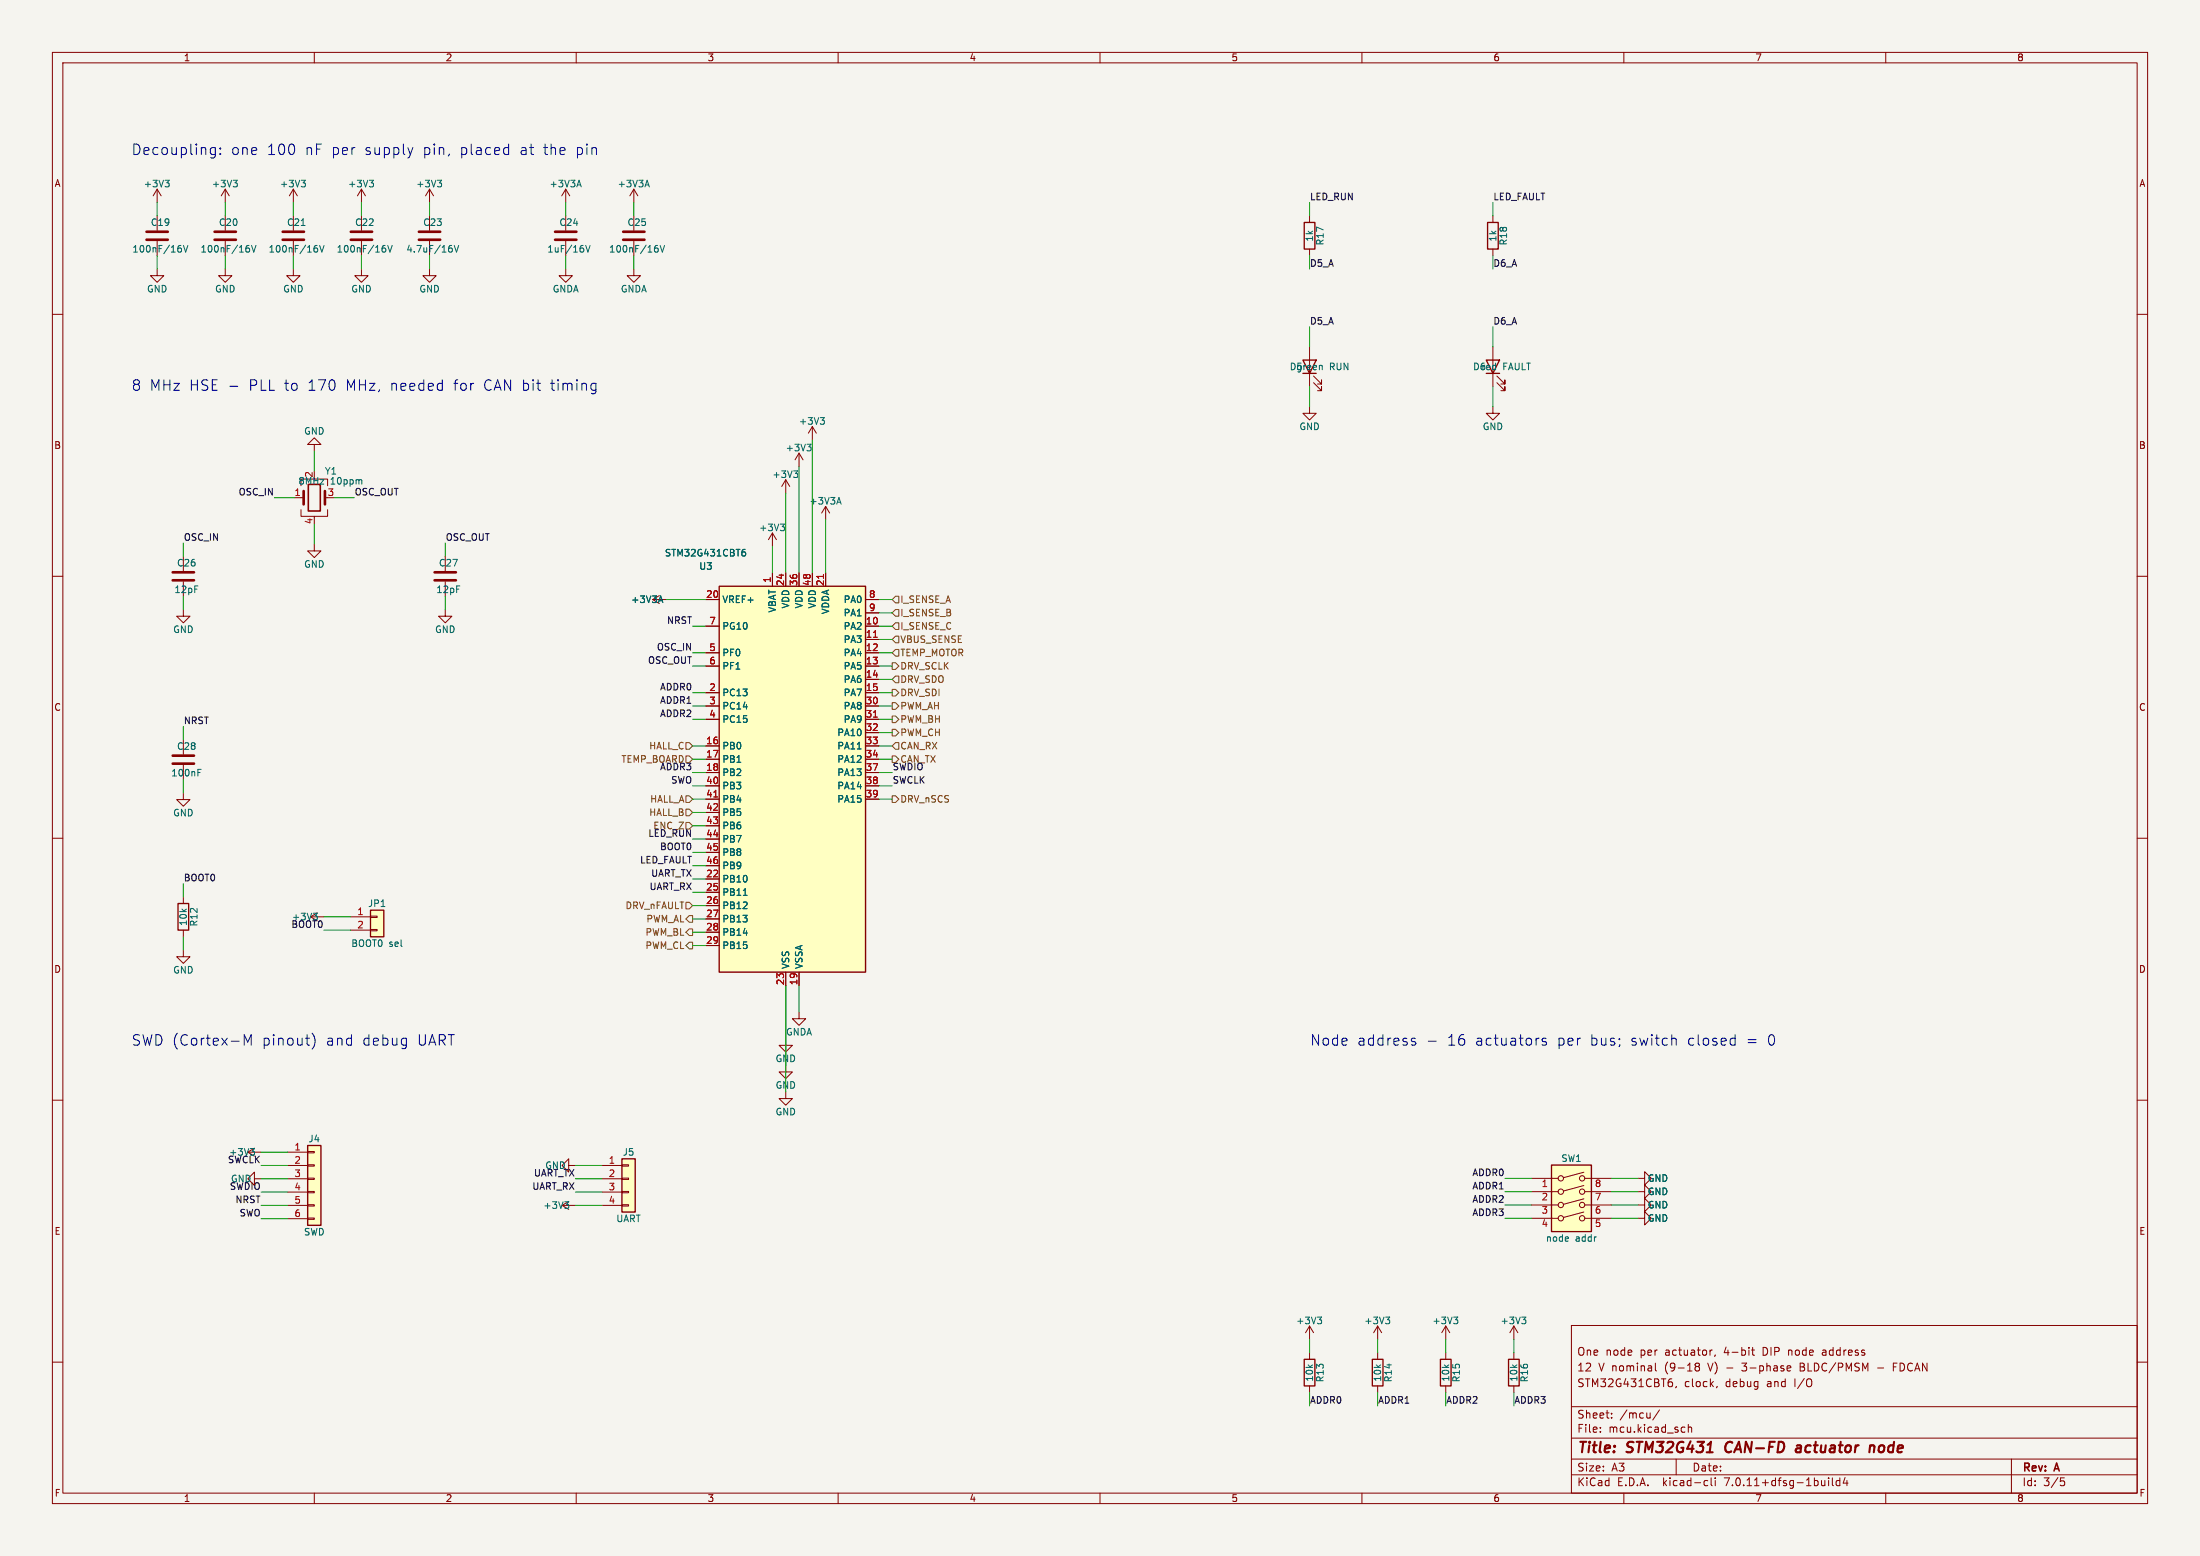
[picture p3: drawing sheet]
<svg xmlns="http://www.w3.org/2000/svg" width="420mm" height="297mm" viewBox="0 0 420 297" stroke-linecap="round" stroke-linejoin="round" font-family="sans-serif">
<path d="M0 0h420v297h-420z" fill="#f5f4ef" stroke="#f5f4ef" stroke-width=".19"/>
<g fill="none" stroke="#840000" stroke-width=".19">
<path d="M10 10h400v277h-400zM12 12h396v273h-396zM60 10v2M110 10v2M160 10v2M210 10v2M260 10v2M310 10v2M360 10v2M30 36.1l-.8 1.3M30 36.1v2.6M30 36.1l.8 1.3"/>
<path d="M43 36.1v2.6M43 36.1l-.8 1.3M43 36.1l.8 1.3M56 36.1v2.6M56 36.1l-.8 1.3M56 36.1l.8 1.3M69 36.1l-.8 1.3M69 36.1v2.6M69 36.1l.8 1.3M82 36.1l-.8 1.3M82 36.1v2.6M82 36.1l.8 1.3"/>
<path d="M108 36.1l-.8 1.3M108 36.1v2.6M108 36.1l.8 1.3M121 36.1v2.6M121 36.1l-.8 1.3M121 36.1l.8 1.3M10 60h2M30 51.3v1.3h1.3l-1.3 1.3-1.3-1.3h1.3M30 41.2v2.8M30 46v2.8M43 51.3v1.3h1.3l-1.3 1.3-1.3-1.3h1.3M43 41.2v2.8"/>
<path d="M43 46v2.8M56 51.3v1.3h1.3l-1.3 1.3-1.3-1.3h1.3M56 41.2v2.8M56 46v2.8M69 51.3v1.3h1.3l-1.3 1.3-1.3-1.3h1.3M69 41.2v2.8M69 46v2.8M82 51.3v1.3h1.3l-1.3 1.3-1.3-1.3h1.3M82 41.2v2.8M82 46v2.8M108 51.3v1.3h1.3l-1.3 1.3-1.3-1.3h1.3M108 41.2v2.8"/>
<path d="M108 46v2.8M121 51.3v1.3h1.3l-1.3 1.3-1.3-1.3h1.3M121 41.2v2.8M121 46v2.8M250 41.2v1.3M250 47.5v1.3M285 41.2v1.3M285 47.5v1.3M408 60h2M250 77.6v1.3h1.3l-1.3 1.3-1.3-1.3h1.3M250 66.2v7.6M250.8 73l1.5 1.6v-.8v.8h-.8"/>
<path d="M250.8 71.8l1.5 1.5v-.8v.8h-.8M285 77.6v1.3h1.3l-1.3 1.3-1.3-1.3h1.3M285 66.2v7.6M285.8 73l1.5 1.6v-.8v.8h-.8M285.8 71.8l1.5 1.5v-.8v.8h-.8M56.2 95h1.8M57.5 97.3v1.3h5v-1.3M57.5 92.7v-1.3h5v1.3M60 84.8h1.3l-1.3-1.2-1.3 1.2h1.3v1.3M60 98.6v.2M150 91.6l-.8 1.2M150 91.6v2.5"/>
<path d="M150 91.6l.8 1.2M152.5 86.5l-.7 1.3M152.5 86.5v2.5M152.5 86.5l.8 1.3M155.1 81.4l-.8 1.3M155.1 81.4v2.6M155.1 81.4l.7 1.3M157.6 96.7l-.7 1.2M157.6 96.7v2.5M157.6 96.7l.8 1.2M10 110h2M35 116.4v1.2h1.3l-1.3 1.3-1.3-1.3h1.3"/>
<path d="M35 106.2v2.8M35 111v2.8M60 103.9v1.3h1.3l-1.3 1.2-1.3-1.2h1.3M85 116.4v1.2h1.3l-1.3 1.3-1.3-1.3h1.3M85 106.2v2.8M85 111v2.8M124.6 114.4h2.5M134.8 114.4h2.5M134.8 119.5h2.5M147.5 101.7l-.8 1.3M147.5 101.7v2.6M147.5 109.4v2.5"/>
<path d="M147.5 101.7l.7 1.3M150 109.4v2.5M152.5 109.4v2.5M155.1 109.4v2.5M157.6 109.4v2.5M165.2 114.4h2.6M165.2 119.5h2.6M165.2 117h2.6M408 110h2M134.8 124.6h2.5M134.8 127.1h2.5M134.8 132.2h2.5"/>
<path d="M134.8 134.8h2.5M134.8 137.3h2.5M165.2 122.1h2.6M165.2 124.6h2.6M165.2 127.1h2.6M165.2 129.7h2.6M165.2 132.2h2.6M165.2 134.8h2.6M165.2 137.3h2.6M165.2 139.8h2.6M10 160h2M35 151.3v1.3h1.3l-1.3 1.3-1.3-1.3h1.3"/>
<path d="M35 141.2v2.8M35 146v2.8M134.8 142.4h2.5M134.8 144.9h2.5M134.8 147.5h2.5M134.8 150h2.5M134.8 152.5h2.5M134.8 155.1h2.5M134.8 157.6h2.5M165.2 142.4h2.6M165.2 144.9h2.6M165.2 147.5h2.6"/>
<path d="M165.2 150h2.6M165.2 152.5h2.6M408 160h2M35 171.2v1.3M35 177.5v1.3M59.3 175h2.5M59.3 175l1.3 .8M60.6 174.2l-1.3 .8M66.9 175h3.8M66.9 177.5h3.8M70.7 177.4h1.3v.3h-1.3zM70.7 174.9h1.3v.2h-1.3z"/>
<path d="M134.8 167.8h2.5M134.8 170.3h2.5M134.8 172.9h2.5M134.8 175.4h2.5M134.8 177.9h2.5M134.8 160.2h2.5M134.8 162.7h2.5M134.8 165.2h2.5M35 181.3v1.3h1.3l-1.3 1.3-1.3-1.3h1.3M134.8 180.5h2.5M150 198.3v1.2h1.3l-1.3 1.3-1.3-1.3h1.3M150 185.6v2.5"/>
<path d="M152.5 193.2v1.2h1.3l-1.3 1.3-1.2-1.3h1.2M152.5 185.6v2.5M10 210h2M47.3 219.9h2.5M47.3 219.9l1.3 .8M48.6 219.2l-1.3 .7M54.9 219.9h3.8M58.7 219.8h1.3v.2h-1.3zM150 208.4v1.3h1.3l-1.3 1.3-1.3-1.3h1.3M150 203.3v1.3h1.3l-1.3 1.3-1.3-1.3h1.3M408 210h2M48.6 225v-1.3l-1.3 1.3 1.3 1.3v-1.3h1.2"/>
<path d="M54.9 222.5h3.8M54.9 225h3.8M54.9 227.5h3.8M54.9 230.1h3.8M54.9 232.6h3.8M58.7 232.5h1.3v.2h-1.3zM58.7 230h1.3v.2h-1.3zM58.7 227.4h1.3v.3h-1.3zM58.7 224.9h1.3v.2h-1.3zM58.7 222.3h1.3v.3h-1.3zM107.3 230.1h2.5M107.3 230.1l1.3 .7"/>
<path d="M108.6 222.5v-1.3l-1.3 1.3 1.3 1.2v-1.2h1.2M108.6 229.3l-1.3 .8M114.9 222.5h3.8M114.9 225h3.8M114.9 227.5h3.8M114.9 230.1h3.8M118.7 230h1.3v.2h-1.3zM118.7 227.4h1.3v.3h-1.3zM118.7 224.9h1.3v.2h-1.3zM118.7 222.3h1.3v.3h-1.3zM292.4 224.9h5.1M292.4 227.5h5.1"/>
<path d="M292.4 230h5.1M292.4 232.5h5.1M302.4 231.3l-3.9 1.1M302.4 228.8l-3.9 1.1M302.4 226.3l-3.9 1M302.4 223.8l-3.9 1M302.5 224.9h5.1M302.5 227.5h5.1M302.5 230h5.1M302.5 232.5h5.1M312.7 224.9h1.3v-1.2l1.2 1.2-1.2 1.3v-1.3M312.7 227.5h1.3v-1.3l1.2 1.3-1.2 1.2v-1.2"/>
<path d="M312.7 230h1.3v-1.3l1.2 1.3-1.2 1.3v-1.3M312.7 232.5h1.3v-1.2l1.2 1.2-1.2 1.3v-1.3M10 260h2M250 253.1v2.5M250 258.2v1.3M250 253.1l-.8 1.3M250 253.1l.8 1.3M263 253.1l-.8 1.3M263 253.1v2.5M263 258.2v1.3M263 253.1l.8 1.3M276 253.1l-.8 1.3"/>
<path d="M276 253.1v2.5M276 258.2v1.3M276 253.1l.8 1.3M289 253.1l-.8 1.3M289 253.1v2.5M289 258.2v1.3M289 253.1l.8 1.3M300 253h108v32h-108zM326.9 257.7l-.3 .1M327.4 258.6l-.1 .3M334.4 257.7h.5M334.6 257.2v1.3l.3 .2"/>
<path d="M347.9 258.2v.4M408 260h2M250 264.5v1.3M263 264.5v1.3M276 264.5v1.3M289 264.5v1.3M300 278.5h108M300 274.5h108M300 268.5h108M305.5 273.2v.2M305.5 272.5v.1M307.7 270.5v.2"/>
<path d="M307.7 269.8v.1M316 260.2v1.3l.2 .2M316.8 269.1l-1.3 1.9M319.2 263.9v.6M320 278.5v3M320 264.6l-.1 .3M321.2 272.4l.5 .1M321.7 273.3l-.5 .1M322.3 272.5l.2-.1 .4 .1v.9M322.3 271.9v1.5M323.9 260.8l-.3-.3 .3-.3 .4 .1 .1 .2-.2 .3M323.9 260.8l-.3 .3 .1 .4 .2 .2 .4-.1 .1-.2v-.4l-.2-.2"/>
<path d="M323.9 260.8h.3M327.8 264.6l-.1 .3M341.2 261.6h.6M341.2 260.8l.5-.1 .2 .3-.7 .2M343.7 260.9h.5M344.2 260.2h-.5v1.5h.5M358.4 261.1h1.2M361.4 260.9h.5M362.2 260.2h-.8v1.5M384 278.5v6.5M60 285v2M110 285v2"/>
<path d="M160 285v2M210 285v2M260 285v2M300 281.5h108M310 285v2M325.6 282.6l.4 .1M326 283.5l-.4 .1M326.7 282.1v1.3l.2 .2M327.4 282.1v.1M327.4 282.6v1M349.1 282.1v.1M349.1 282.6v1"/>
<path d="M349.8 282.1v1.3l.2 .2M351.2 282.7l-.4-.1-.3 .3 .2 .6h.5M351.2 282.1v1.5M352.2 282l-.3 1.1h.9M352.6 282.6v1M360 285v2M393.4 282.1h.7M393.5 282.7h.4l.3 .2-.2 .6-.5 .1"/>
<circle cx="298" cy="230" r=".51"/>
<circle cx="298" cy="224.9" r=".51"/>
<circle cx="298" cy="232.5" r=".51"/>
<circle cx="298" cy="227.5" r=".51"/>
<circle cx="302" cy="230" r=".51"/>
<circle cx="302" cy="224.9" r=".51"/>
<circle cx="302" cy="232.5" r=".51"/>
<circle cx="302" cy="227.5" r=".51"/>
</g>
<path d="M329.6 275.5a1.26 1.26 0 0 0 0 1.6M343 276h.8M343.8 276.3l-.7 .1a.4 .4 0 0 0-.3 .4 .4 .4 0 0 0 .2 .4l.7-.1M357 276.1a.49 .49 0 0 1 .8 .1l-.1 1M357 275.9l-.1 1.3" fill="none" stroke="#840000" stroke-width=".4"/>
<g fill="none" stroke="#006464" stroke-width=".19">
<path d="M31.5 34.4h.8l-.4 .5M32.1 34.9l.2 .2v.3l-.2 .3M44.5 34.4h.8l-.4 .5M45.1 34.9l.2 .2v.3l-.2 .3M57.5 34.4h.8l-.4 .5M58.1 34.9l.2 .2v.3l-.2 .3M70.5 34.4h.8l-.4 .5M71.1 34.9l.2 .2v.3l-.2 .3M83.5 34.4h.8l-.4 .5M84.1 34.9l.2 .2v.3l-.2 .3M110.2 35.3h.6M110.5 34.4l.5 1.3"/>
<path d="M123.2 35.3h.6M123.5 34.4l.5 1.3M34.3 46.8h.2M34.4 47.3l.3 .3v.3l-.3 .2M35 46.8l.4 1.3 .5-1.3M47.3 46.8h.2M47.4 47.3l.3 .3v.3l-.3 .2M48 46.8l.4 1.3 .5-1.3M57.5 43h.7M60.3 46.8h.2M60.4 47.3l.3 .3v.3l-.3 .2M61 46.8l.4 1.3 .5-1.3"/>
<path d="M73.3 46.8h.2M73.4 47.3l.3 .3v.3l-.3 .2M74 46.8l.4 1.3 .5-1.3M86 46.8h.2M86.1 47.3l.3 .3v.3l-.3 .2M86.7 46.8l.4 1.3 .5-1.3M111.8 46.8l.4 1.3 .5-1.3M125.3 46.8h.2M125.4 47.3l.3 .3v.3l-.3 .2M126 46.8l.4 1.3 .5-1.3M156.6 79.7h.8l-.4 .5M252.4 69.8v.8"/>
<path d="M68.9 91.6l.2 .1v.7M151.5 89.9h.8l-.4 .5M152.1 90.4l.2 .2v.3l-.2 .2M154.1 84.8h.7l-.4 .5M154.6 85.3l.2 .2v.3l-.2 .3M157.1 80.2l.3 .2v.3l-.3 .3M159.9 95.9h.6M160.2 95l.4 1.2M125.8 114.7h.6M126.1 113.7l.4 1.3M141.9 105.3h.2l.2 .3v.4l-.4 .1M142.2 104.9h-.3"/>
<path d="M149 100h.8l-.5 .5M149.5 100.5l.3 .3v.3l-.3 .2M37.8 147.5h.4M37.8 146.8h.6M163.7 143h.7M59.8 174.3h.8l-.4 .5M60.3 174.8l.3 .2v.3M141.9 170.9h.7M47.8 219.2h.8l-.4 .5M48.3 219.7l.3 .3v.3M107.8 229.4h.8l-.4 .5M108.3 229.9l.3 .2v.3l-.3 .3"/>
<path d="M251.5 251.4h.8l-.4 .5M252.1 251.9l.2 .2v.3l-.2 .3M264.5 251.4h.8l-.4 .5M265.1 251.9l.2 .2v.3l-.2 .3M277.5 251.4h.8l-.4 .5M278.1 251.9l.2 .2v.3l-.2 .3M290.5 251.4h.8l-.4 .5M291.1 251.9l.2 .2v.3l-.2 .3"/>
</g>
<g fill="none" stroke="#840000" stroke-width=".51">
<path d="M28 45.8h4M28 44.2h4M41 45.8h4M41 44.2h4M54 45.8h4M54 44.2h4M67 45.8h4M67 44.2h4M80 45.8h4M80 44.2h4M106 45.8h4M106 44.2h4"/>
<path d="M119 45.8h4M119 44.2h4M58 93.7v2.6M62 93.7v2.6M33 110.8h4M33 109.2h4M83 110.8h4M83 109.2h4M33 145.8h4M33 144.2h4"/>
</g>
<path d="M58.9 92.5h2.2v5h-2.2z" fill="none" stroke="#840000" stroke-width=".3"/>
<g fill="none" stroke="#840000" stroke-width=".25">
<path d="M249 42.5h2v5h-2zM284 42.5h2v5h-2zM248.7 68.7h2.6l-1.3 2.6zM283.7 68.7h2.6l-1.3 2.6zM283.7 71.3h2.6M137.3 111.9h27.9v73.7h-27.9zM34 172.5h2v5h-2zM70.7 173.7h2.6v5.1h-2.6zM58.7 218.7h2.6v15.2h-2.6zM118.7 221.2h2.6v10.2h-2.6zM296.2 222.4h7.6v12.7h-7.6zM249 259.5h2v5h-2z"/>
<path d="M262 259.5h2v5h-2zM275 259.5h2v5h-2zM288 259.5h2v5h-2z"/>
</g>
<g fill="#ffffc2" stroke="#ffffc2" stroke-width=".19">
<path d="M58.7 218.7h2.6v15.2h-2.6z"/>
<path d="M118.7 221.2h2.6v10.2h-2.6z"/>
<path d="M70.7 173.7h2.6v5.1h-2.6z"/>
<path d="M296.2 222.4h7.6v12.7h-7.6z"/>
<path d="M137.3 111.9h27.9v73.7h-27.9z"/>
</g>
<path d="M157.2 109.7v.7M166.8 121.6h.7M166.8 136.9h.7M136.3 152.1h.7" fill="none" stroke="#a90000" stroke-width=".19"/>
<g fill="none" stroke="#725600" stroke-width=".19">
<path d="M171 113.8h.6v1.3h-.6l-.7-.7zM171 118.9h.6v1.3h-.6l-.7-.7zM171 116.3h.6v1.3h-.6l-.7-.6zM170.3 126.5h.7l.6 .6-.6 .7h-.7zM170.3 131.6h.7l.6 .6-.6 .7h-.7zM170.3 134.1h.7l.6 .7-.6 .6h-.7zM170.3 136.7h.7l.6 .6-.6 .6h-.7zM170.3 139.2h.7l.6 .6-.6 .7h-.7zM171 129h.6v1.3h-.6l-.7-.6zM171 121.4h.6v1.3h-.6l-.7-.6zM171 124h.6v1.2h-.6l-.7-.6zM130.9 157h.7l.6 .6-.6 .7h-.7z"/>
<path d="M130.9 154.4h.7l.6 .7-.6 .6h-.7zM130.9 151.9h.7l.6 .6-.6 .7h-.7zM130.9 144.3h.7l.6 .6-.6 .7h-.7zM130.9 141.7h.7l.6 .7-.6 .6h-.7zM170.3 151.9h.7l.6 .6-.6 .7h-.7zM170.3 144.3h.7l.6 .6-.6 .7h-.7zM171 141.7h.6v1.3h-.6l-.7-.6zM130.9 172.2h.7l.6 .7-.6 .6h-.7zM131.6 174.8h.6v1.2h-.6l-.7-.6zM131.6 177.3h.6v1.3h-.6l-.7-.7zM130.9 180.5l.7-.7h.6v1.3h-.6z"/>
</g>
<g fill="none" stroke="#0000c2" stroke-width=".19">
<path d="M40.3 29.4h.8M40.3 28.3l.2-.1 .6 .1M41.1 28.2v1.6a.55 .55 0 0 1-.7 .4M42.1 29.3v.2M42.1 28.3v.2M78.8 28.2l-.5 1.3M96.9 28.2l.2 .1M97.1 27.5v2M97.1 29.4l-.2 .1M43.9 73.7h1.5M113.6 73.2l.2 .1M113.8 73.2l-.1 1.8"/>
<path d="M113.8 74.4l-.2 .1M46.6 199.5v-2l.7 1.4 .7-1.4v2M59.6 197.2a2.29 2.29 0 0 1 0 3.1M269.7 198.8l.5 .1 .1 .3-.3 .3h-.4M269.7 198.2l.5 .1M272.7 198.7h1.5M295.1 198.3l-.4-.1-.3 .2 .1 .3 .6 .2v.5h-.7M319.9 198.3l.1 1.2M331.1 198.2l.1 .1M331.2 197.5v2M331.2 199.4l-.1 .1"/>
</g>
<g fill="none" stroke="#009600" stroke-width=".19">
<path d="M30 38.7v2.5M43 38.7v2.5M56 38.7v2.5M69 38.7v2.5M82 38.7v2.5M108 38.7v2.5M121 38.7v2.5M250 38.7v2.5M285 38.7v2.5M30 48.8v2.5M43 48.8v2.5M56 48.8v2.5"/>
<path d="M69 48.8v2.5M82 48.8v2.5M108 48.8v2.5M121 48.8v2.5M250 48.8v2.5M285 48.8v2.5M250 62.4v3.8M250 73.8v3.8M285 62.4v3.8M285 73.8v3.8M52.4 95h3.8M60 86.1v3.8"/>
<path d="M63.8 95h3.8M150 94.1v15.3M152.5 89v20.4M155.1 84v25.4M157.6 99.2v10.2M35 103.7v2.5M35 113.8v2.6M60 100.1v3.8M85 103.7v2.5M85 113.8v2.6M127.1 114.4h7.7M132.2 119.5h2.6"/>
<path d="M147.5 104.3v5.1M167.8 117h2.5M167.8 114.4h2.5M167.8 119.5h2.5M35 138.6v2.6M132.2 132.2h2.6M132.2 134.8h2.6M132.2 137.3h2.6M132.2 124.6h2.6M132.2 127.1h2.6M167.8 132.2h2.5M167.8 134.8h2.5"/>
<path d="M167.8 137.3h2.5M167.8 122.1h2.5M167.8 124.6h2.5M167.8 127.1h2.5M167.8 129.7h2.5M167.8 139.8h2.5M35 148.8v2.5M132.2 142.4h2.6M132.2 144.9h2.6M132.2 147.5h2.6M132.2 150h2.6M132.2 152.5h2.6"/>
<path d="M132.2 155.1h2.6M132.2 157.6h2.6M167.8 142.4h2.5M167.8 144.9h2.5M167.8 147.5h2.5M167.8 150h2.5M167.8 152.5h2.5M35 168.6v2.6M35 178.8v2.5M61.8 177.5h5.1M61.8 175h5.1M132.2 170.3h2.6"/>
<path d="M132.2 172.9h2.6M132.2 175.4h2.6M132.2 177.9h2.6M132.2 160.2h2.6M132.2 162.7h2.6M132.2 165.2h2.6M132.2 167.8h2.6M132.2 180.5h2.6M150 188.1v20.3M152.5 188.1v5.1M49.8 219.9h5.1M49.8 225h5.1"/>
<path d="M49.8 222.5h5.1M49.8 230.1h5.1M49.8 227.5h5.1M49.8 232.6h5.1M109.8 225h5.1M109.8 222.5h5.1M109.8 230.1h5.1M109.8 227.5h5.1M287.3 224.9h5.1M287.3 230h5.1M287.3 232.5h5.1M287.3 227.5h5.1"/>
<path d="M307.6 224.9h5.1M307.6 230h5.1M307.6 232.5h5.1M307.6 227.5h5.1M250 255.6v2.6M263 255.6v2.6M276 255.6v2.6M289 255.6v2.6M250 265.8v2.5M263 265.8v2.5M276 265.8v2.5M289 265.8v2.5"/>
</g>
<g font-size="2.8" fill="#0000c2">
<text x="25" y="29.8">Decoupling:</text>
<text x="44" y="29.8">one</text>
<text x="50.9" y="29.8">100</text>
<text x="58.2" y="29.8">nF per</text>
<text x="69.7" y="29.8">supply</text>
<text x="80.9" y="29.8">pin,</text>
<text x="88" y="29.8">placed</text>
<text x="99.5" y="29.8">at</text>
<text x="104" y="29.8">the</text>
<text x="110.2" y="29.8">pin</text>
<text x="25" y="74.7">8 MHz HSE -</text>
<text x="47.5" y="74.7">PLL to</text>
<text x="58.9" y="74.7">170</text>
<text x="66.2" y="74.7">MHz,</text>
<text x="74.7" y="74.7">needed</text>
<text x="86.8" y="74.7">for</text>
<text x="92.6" y="74.7">CAN bit</text>
<text x="105.5" y="74.7">timing</text>
<text x="25" y="199.7">SWD (Cortex-M</text>
<text x="50" y="199.7">pinout)</text>
<text x="62.2" y="199.7">and</text>
<text x="69.2" y="199.7">debug</text>
<text x="79.8" y="199.7">UART</text>
<text x="250" y="199.7">Node</text>
<text x="259" y="199.7">address</text>
<text x="276.3" y="199.7">16</text>
<text x="281.7" y="199.7">actuators</text>
<text x="297.3" y="199.7">per</text>
<text x="303.7" y="199.7">bus;</text>
<text x="311.4" y="199.7">switch</text>
<text x="322.4" y="199.7">closed</text>
<text x="333.7" y="199.7">=</text>
<text x="337.7" y="199.7">0</text>
</g>
<g font-size="2.8" fill="#840000">
<text x="301" y="277.9">Title:</text>
<text x="310.6" y="277.9">STM32G431</text>
<text x="330.2" y="277.9">CAN-FD</text>
<text x="344.5" y="277.9">actuator</text>
<text x="359.3" y="277.9">node</text>
</g>
<g font-size="2.1" fill="#840000">
<text x="301" y="262">12</text>
<text x="301" y="259">One</text>
<text x="305.1" y="262">V nominal</text>
<text x="306.5" y="259">node</text>
<text x="313.2" y="259">per</text>
<text x="318" y="262">(9-18</text>
<text x="318" y="259">actuator,</text>
<text x="326.4" y="262">V)</text>
<text x="329.4" y="259">4-bit</text>
<text x="330" y="262">-</text>
<text x="333.1" y="262">3-phase</text>
<text x="336.9" y="259">DIP</text>
<text x="341.9" y="259">node</text>
<text x="344.3" y="262">BLDC/PMSM</text>
<text x="348.6" y="259">address</text>
<text x="362.4" y="262">FDCAN</text>
<text x="301" y="265">STM32G431CBT6,</text>
<text x="321.5" y="265">clock,</text>
<text x="329.4" y="265">debug</text>
<text x="337.5" y="265">and</text>
<text x="342.8" y="265">I/O</text>
<text x="301" y="273.7">File:</text>
<text x="301" y="271">Sheet:</text>
<text x="307.1" y="273.7">mcu.kicad_sch</text>
<text x="309.2" y="271">/mcu/</text>
<text x="301" y="281.1">Size:</text>
<text x="307.6" y="281.1">A3</text>
<text x="323" y="281.1">Date:</text>
<text x="386" y="281.3">Rev:</text>
<text x="392.4" y="281.3">A</text>
<text x="301" y="283.9">KiCad</text>
<text x="308.7" y="283.9">E.D.A.</text>
<text x="317.6" y="283.9">kicad-cli</text>
<text x="329.5" y="283.9">7.0.11+dfsg-1build4</text>
<text x="386" y="283.9">Id:</text>
<text x="390.1" y="283.9">3/5</text>
</g>
<g font-size="1.8" fill="#840000">
<text x="35" y="11.9">1</text>
<text x="85" y="11.9">2</text>
<text x="135" y="11.9">3</text>
<text x="185" y="11.9">4</text>
<text x="235" y="11.9">5</text>
<text x="285" y="11.9">6</text>
<text x="335" y="11.9">7</text>
<text x="385" y="11.9">8</text>
<text x="10.3" y="35.9">A</text>
<text x="408.3" y="35.9">A</text>
<text x="10.3" y="85.9">B</text>
<text x="408.2" y="85.9">B</text>
<text x="10.3" y="135.9">C</text>
<text x="408.2" y="135.9">C</text>
<text x="10.3" y="185.9">D</text>
<text x="408.2" y="185.9">D</text>
<text x="10.3" y="235.9">E</text>
<text x="408.3" y="235.9">E</text>
<text x="10.3" y="285.9">F</text>
<text x="35" y="286.9">1</text>
<text x="85" y="286.9">2</text>
<text x="135" y="286.9">3</text>
<text x="185" y="286.9">4</text>
<text x="235" y="286.9">5</text>
<text x="285" y="286.9">6</text>
<text x="335" y="286.9">7</text>
<text x="385" y="286.9">8</text>
<text x="408.3" y="285.9">F</text>
</g>
<g font-size="1.8" fill="#006464">
<text x="27.4" y="36">+3V3</text>
<text x="40.4" y="36">+3V3</text>
<text x="53.4" y="36">+3V3</text>
<text x="66.4" y="36">+3V3</text>
<text x="79.4" y="36">+3V3</text>
<text x="104.8" y="36">+3V3A</text>
<text x="117.8" y="36">+3V3A</text>
<text x="28.7" y="43.3">C19</text>
<text x="41.7" y="43.3">C20</text>
<text x="54.7" y="43.3">C21</text>
<text x="67.7" y="43.3">C22</text>
<text x="80.7" y="43.3">C23</text>
<text x="106.7" y="43.3">C24</text>
<text x="119.7" y="43.3">C25</text>
<text x="250.9" y="46.2" transform="rotate(-90 250.9 46.2)">1k</text>
<text x="252.9" y="46.9" transform="rotate(-90 252.9 46.9)">R17</text>
<text x="285.9" y="46.2" transform="rotate(-90 285.9 46.2)">1k</text>
<text x="287.9" y="46.9" transform="rotate(-90 287.9 46.9)">R18</text>
<text x="25.2" y="48.4">100nF/16V</text>
<text x="38.2" y="48.4">100nF/16V</text>
<text x="51.2" y="48.4">100nF/16V</text>
<text x="64.2" y="48.4">100nF/16V</text>
<text x="77.5" y="48.4">4.7uF/16V</text>
<text x="104.4" y="48.4">1uF/16V</text>
<text x="116.2" y="48.4">100nF/16V</text>
<text x="28" y="56">GND</text>
<text x="41" y="56">GND</text>
<text x="54" y="56">GND</text>
<text x="67" y="56">GND</text>
<text x="80" y="56">GND</text>
<text x="105.4" y="56">GNDA</text>
<text x="118.4" y="56">GNDA</text>
<text x="246.1" y="70.9">D5</text>
<text x="247.4" y="70.9">green</text>
<text x="253.8" y="70.9">RUN</text>
<text x="281.1" y="70.9">D6red</text>
<text x="286.9" y="70.9">FAULT</text>
<text x="58" y="83.2">GND</text>
<text x="152.4" y="81.3">+3V3</text>
<text x="248" y="82.3">GND</text>
<text x="283" y="82.3">GND</text>
<text x="149.9" y="86.3">+3V3</text>
<text x="56.9" y="92.7">8MHz</text>
<text x="59.7" y="91.3" transform="rotate(-90 59.7 91.3)">2</text>
<text x="61.9" y="90.8">Y1</text>
<text x="147.4" y="91.4">+3V3</text>
<text x="144.8" y="101.6">+3V3</text>
<text x="154.4" y="96.5">+3V3A</text>
<text x="126.8" y="106.4">STM32G431CBT6</text>
<text x="33.2" y="113.4">12pF</text>
<text x="33.7" y="108.3">C26</text>
<text x="58" y="108.6">GND</text>
<text x="83.2" y="113.4">12pF</text>
<text x="83.7" y="108.3">C27</text>
<text x="133.4" y="109">U3</text>
<text x="120.4" y="115.3">+3V3A</text>
<text x="137.8" y="115.3">VREF+</text>
<text x="148.3" y="117" transform="rotate(-90 148.3 117)">VBAT</text>
<text x="150.9" y="116.2" transform="rotate(-90 150.9 116.2)">VDD</text>
<text x="153.4" y="116.2" transform="rotate(-90 153.4 116.2)">VDD</text>
<text x="155.9" y="116.2" transform="rotate(-90 155.9 116.2)">VDD</text>
<text x="158.5" y="117.3" transform="rotate(-90 158.5 117.3)">VDDA</text>
<text x="161" y="115.3">PA0</text>
<text x="161" y="117.8">PA1</text>
<text x="33" y="121">GND</text>
<text x="83" y="121">GND</text>
<text x="137.8" y="125.5">PF0</text>
<text x="137.8" y="120.4">PG10</text>
<text x="161" y="120.4">PA2</text>
<text x="161" y="122.9">PA3</text>
<text x="161" y="125.5">PA4</text>
<text x="137.8" y="128">PF1</text>
<text x="161" y="128">PA5</text>
<text x="161" y="130.5">PA6</text>
<text x="137.8" y="133.1">PC13</text>
<text x="137.8" y="135.6">PC14</text>
<text x="161" y="133.1">PA7</text>
<text x="161" y="135.6">PA8</text>
<text x="33.7" y="143.3">C28</text>
<text x="137.8" y="143.2">PB0</text>
<text x="137.8" y="138.2">PC15</text>
<text x="159.8" y="140.7">PA10</text>
<text x="159.8" y="143.2">PA11</text>
<text x="161" y="138.2">PA9</text>
<text x="32.6" y="148.4">100nF</text>
<text x="137.8" y="145.8">PB1</text>
<text x="137.8" y="148.3">PB2</text>
<text x="159.8" y="145.8">PA12</text>
<text x="159.8" y="148.3">PA13</text>
<text x="137.8" y="150.9">PB3</text>
<text x="137.8" y="153.4">PB4</text>
<text x="137.8" y="155.9">PB5</text>
<text x="159.8" y="150.9">PA14</text>
<text x="159.8" y="153.4">PA15</text>
<text x="33" y="156">GND</text>
<text x="137.8" y="158.5">PB6</text>
<text x="137.8" y="161">PB7</text>
<text x="137.8" y="163.6">PB8</text>
<text x="137.8" y="166.1">PB9</text>
<text x="70.2" y="173.3">JP1</text>
<text x="137.8" y="168.6">PB10</text>
<text x="137.8" y="171.2">PB11</text>
<text x="137.8" y="173.7">PB12</text>
<text x="35.9" y="176.8" transform="rotate(-90 35.9 176.8)">10k</text>
<text x="37.9" y="176.9" transform="rotate(-90 37.9 176.9)">R12</text>
<text x="137.8" y="176.3">PB13</text>
<text x="137.8" y="178.8">PB14</text>
<text x="67" y="180.9">BOOT0</text>
<text x="74.2" y="180.9">sel</text>
<text x="137.8" y="181.3">PB15</text>
<text x="150.9" y="185.1" transform="rotate(-90 150.9 185.1)">VSS</text>
<text x="153.4" y="185.1" transform="rotate(-90 153.4 185.1)">VSSA</text>
<text x="33" y="186">GND</text>
<text x="150" y="197.9">GNDA</text>
<text x="148" y="202.9">GND</text>
<text x="148" y="208">GND</text>
<text x="148" y="213.1">GND</text>
<text x="58.8" y="218.2">J4</text>
<text x="118.8" y="220.8">J5</text>
<text x="298" y="222">SW1</text>
<text x="314.5" y="225.8">GND</text>
<text x="103.6" y="230.9">+3V3</text>
<text x="117.6" y="233.5">UART</text>
<text x="314.5" y="228.3">GND</text>
<text x="314.5" y="230.9">GND</text>
<text x="314.5" y="233.4">GND</text>
<text x="57.9" y="236">SWD</text>
<text x="295" y="237.2">node</text>
<text x="300.7" y="237.2">addr</text>
<text x="247.4" y="253">+3V3</text>
<text x="260.4" y="253">+3V3</text>
<text x="273.4" y="253">+3V3</text>
<text x="286.4" y="253">+3V3</text>
<text x="250.9" y="263.8" transform="rotate(-90 250.9 263.8)">10k</text>
<text x="252.9" y="263.9" transform="rotate(-90 252.9 263.9)">R13</text>
<text x="263.9" y="263.8" transform="rotate(-90 263.9 263.8)">10k</text>
<text x="265.9" y="263.9" transform="rotate(-90 265.9 263.9)">R14</text>
<text x="276.9" y="263.8" transform="rotate(-90 276.9 263.8)">10k</text>
<text x="278.9" y="263.9" transform="rotate(-90 278.9 263.9)">R15</text>
<text x="289.9" y="263.8" transform="rotate(-90 289.9 263.8)">10k</text>
<text x="291.9" y="263.9" transform="rotate(-90 291.9 263.9)">R16</text>
</g>
<g font-size="1.8" fill="#0f0f0f">
<text x="250" y="38.3">LED_RUN</text>
<text x="285" y="38.3">LED_FAULT</text>
<text x="250" y="51">D5_A</text>
<text x="285" y="51">D6_A</text>
<text x="250" y="62">D5_A</text>
<text x="285" y="62">D6_A</text>
<text x="45.5" y="94.7">OSC_IN</text>
<text x="63.1" y="92.7">10ppm</text>
<text x="67.6" y="94.7">OSC_OUT</text>
<text x="35" y="103.3">OSC_IN</text>
<text x="85" y="103.3">OSC_OUT</text>
<text x="127.2" y="119.2">NRST</text>
<text x="125.3" y="124.3">OSC_IN</text>
<text x="123.6" y="126.8">OSC_OUT</text>
<text x="125.9" y="131.9">ADDR0</text>
<text x="125.9" y="134.4">ADDR1</text>
<text x="125.9" y="137">ADDR2</text>
<text x="35" y="138.3">NRST</text>
<text x="125.9" y="147.1">ADDR3</text>
<text x="128" y="149.7">SWO</text>
<text x="170.3" y="149.7">SWCLK</text>
<text x="170.3" y="147.1">SWDIO</text>
<text x="123.7" y="159.8">LED_RUN</text>
<text x="124.6" y="158.5">ENC_Z</text>
<text x="122.1" y="164.9">LED_FAULT</text>
<text x="124.2" y="167.4">UART_TX</text>
<text x="125.9" y="162.4">BOOT0</text>
<text x="35" y="168.3">BOOT0</text>
<text x="123.9" y="170">UART_RX</text>
<text x="55.5" y="177.2">BOOT0</text>
<text x="55.6" y="175.9">+3V3</text>
<text x="43.6" y="220.8">+3V3</text>
<text x="43.4" y="222.1">SWCLK</text>
<text x="43.8" y="227.2">SWDIO</text>
<text x="44" y="225.9">GND</text>
<text x="101.5" y="227.2">UART_RX</text>
<text x="101.8" y="224.7">UART_TX</text>
<text x="104" y="223.3">GND</text>
<text x="281" y="224.6">ADDR0</text>
<text x="281" y="227.1">ADDR1</text>
<text x="44.9" y="229.7">NRST</text>
<text x="45.6" y="232.3">SWO</text>
<text x="281" y="232.2">ADDR3</text>
<text x="281" y="229.7">ADDR2</text>
<text x="250" y="268">ADDR0</text>
<text x="263" y="268">ADDR1</text>
<text x="276" y="268">ADDR2</text>
<text x="289" y="268">ADDR3</text>
</g>
<g font-size="1.8" fill="#a90000">
<text x="56.1" y="94.7">1</text>
<text x="62.5" y="94.7">3</text>
<text x="59.7" y="100.2" transform="rotate(-90 59.7 100.2)">4</text>
<text x="147.2" y="111.3" transform="rotate(-90 147.2 111.3)">1</text>
<text x="149.7" y="111.9" transform="rotate(-90 149.7 111.9)">24</text>
<text x="152.3" y="111.9" transform="rotate(-90 152.3 111.9)">36</text>
<text x="154.8" y="111.9" transform="rotate(-90 154.8 111.9)">48</text>
<text x="157.4" y="111.9" transform="rotate(-90 157.4 111.9)">21</text>
<text x="134.7" y="114.2">20</text>
<text x="135.3" y="119.3">7</text>
<text x="165.2" y="119.3">10</text>
<text x="165.8" y="114.2">8</text>
<text x="165.8" y="116.7">9</text>
<text x="135.3" y="124.3">5</text>
<text x="165.2" y="121.8">11</text>
<text x="165.2" y="124.3">12</text>
<text x="135.3" y="132">2</text>
<text x="135.3" y="126.9">6</text>
<text x="165.2" y="126.9">13</text>
<text x="165.2" y="129.4">14</text>
<text x="165.2" y="132">15</text>
<text x="135.3" y="134.5">3</text>
<text x="135.3" y="137">4</text>
<text x="165.2" y="134.5">30</text>
<text x="165.2" y="137">31</text>
<text x="134.7" y="142.1">16</text>
<text x="165.2" y="139.6">32</text>
<text x="165.2" y="142.1">33</text>
<text x="134.7" y="144.7">17</text>
<text x="134.7" y="147.2">18</text>
<text x="134.7" y="149.7">40</text>
<text x="165.2" y="144.7">34</text>
<text x="165.2" y="147.2">37</text>
<text x="165.2" y="149.7">38</text>
<text x="134.7" y="152.3">41</text>
<text x="134.7" y="154.8">42</text>
<text x="165.2" y="152.3">39</text>
<text x="134.7" y="157.4">43</text>
<text x="134.7" y="159.9">44</text>
<text x="134.7" y="167.5">22</text>
<text x="134.7" y="162.4">45</text>
<text x="134.7" y="165">46</text>
<text x="134.7" y="170.1">25</text>
<text x="134.7" y="172.6">26</text>
<text x="68.1" y="174.7">1</text>
<text x="68.1" y="177.3">2</text>
<text x="134.7" y="175.1">27</text>
<text x="134.7" y="177.7">28</text>
<text x="134.7" y="180.2">29</text>
<text x="149.7" y="188.1" transform="rotate(-90 149.7 188.1)">23</text>
<text x="152.3" y="188.1" transform="rotate(-90 152.3 188.1)">19</text>
<text x="56.1" y="219.7">1</text>
<text x="56.1" y="222.2">2</text>
<text x="56.1" y="224.7">3</text>
<text x="56.1" y="227.3">4</text>
<text x="116.1" y="222.2">1</text>
<text x="116.1" y="224.7">2</text>
<text x="116.1" y="227.3">3</text>
<text x="294.2" y="226.9">1</text>
<text x="304.4" y="226.9">8</text>
<text x="56.1" y="229.8">5</text>
<text x="56.1" y="232.4">6</text>
<text x="116.1" y="229.8">4</text>
<text x="294.2" y="229.4">2</text>
<text x="294.2" y="232">3</text>
<text x="304.4" y="232">6</text>
<text x="304.4" y="229.4">7</text>
<text x="294.2" y="234.5">4</text>
<text x="304.4" y="234.5">5</text>
</g>
<g font-size="1.8" fill="#725600">
<text x="171.8" y="115.3">I_SENSE_A</text>
<text x="171.8" y="117.8">I_SENSE_B</text>
<text x="171.8" y="120.4">I_SENSE_C</text>
<text x="171.8" y="122.9">VBUS_SENSE</text>
<text x="171.8" y="125.5">TEMP_MOTOR</text>
<text x="171.8" y="128">DRV_SCLK</text>
<text x="171.8" y="130.5">DRV_SDO</text>
<text x="171.8" y="133.1">DRV_SDI</text>
<text x="171.8" y="135.6">PWM_AH</text>
<text x="123.8" y="143.2">HALL_C</text>
<text x="171.8" y="138.2">PWM_BH</text>
<text x="171.8" y="143.2">CAN_RX</text>
<text x="171.8" y="140.7">PWM_CH</text>
<text x="118.5" y="145.8">TEMP_BOARD</text>
<text x="171.8" y="145.8">CAN_TX</text>
<text x="123.8" y="155.9">HALL_B</text>
<text x="124" y="153.4">HALL_A</text>
<text x="171.8" y="153.4">DRV_nSCS</text>
<text x="119.3" y="173.7">DRV_nFAULT</text>
<text x="123.1" y="178.8">PWM_BL</text>
<text x="123.3" y="176.3">PWM_AL</text>
<text x="123.1" y="181.3">PWM_CL</text>
</g>
</svg>
